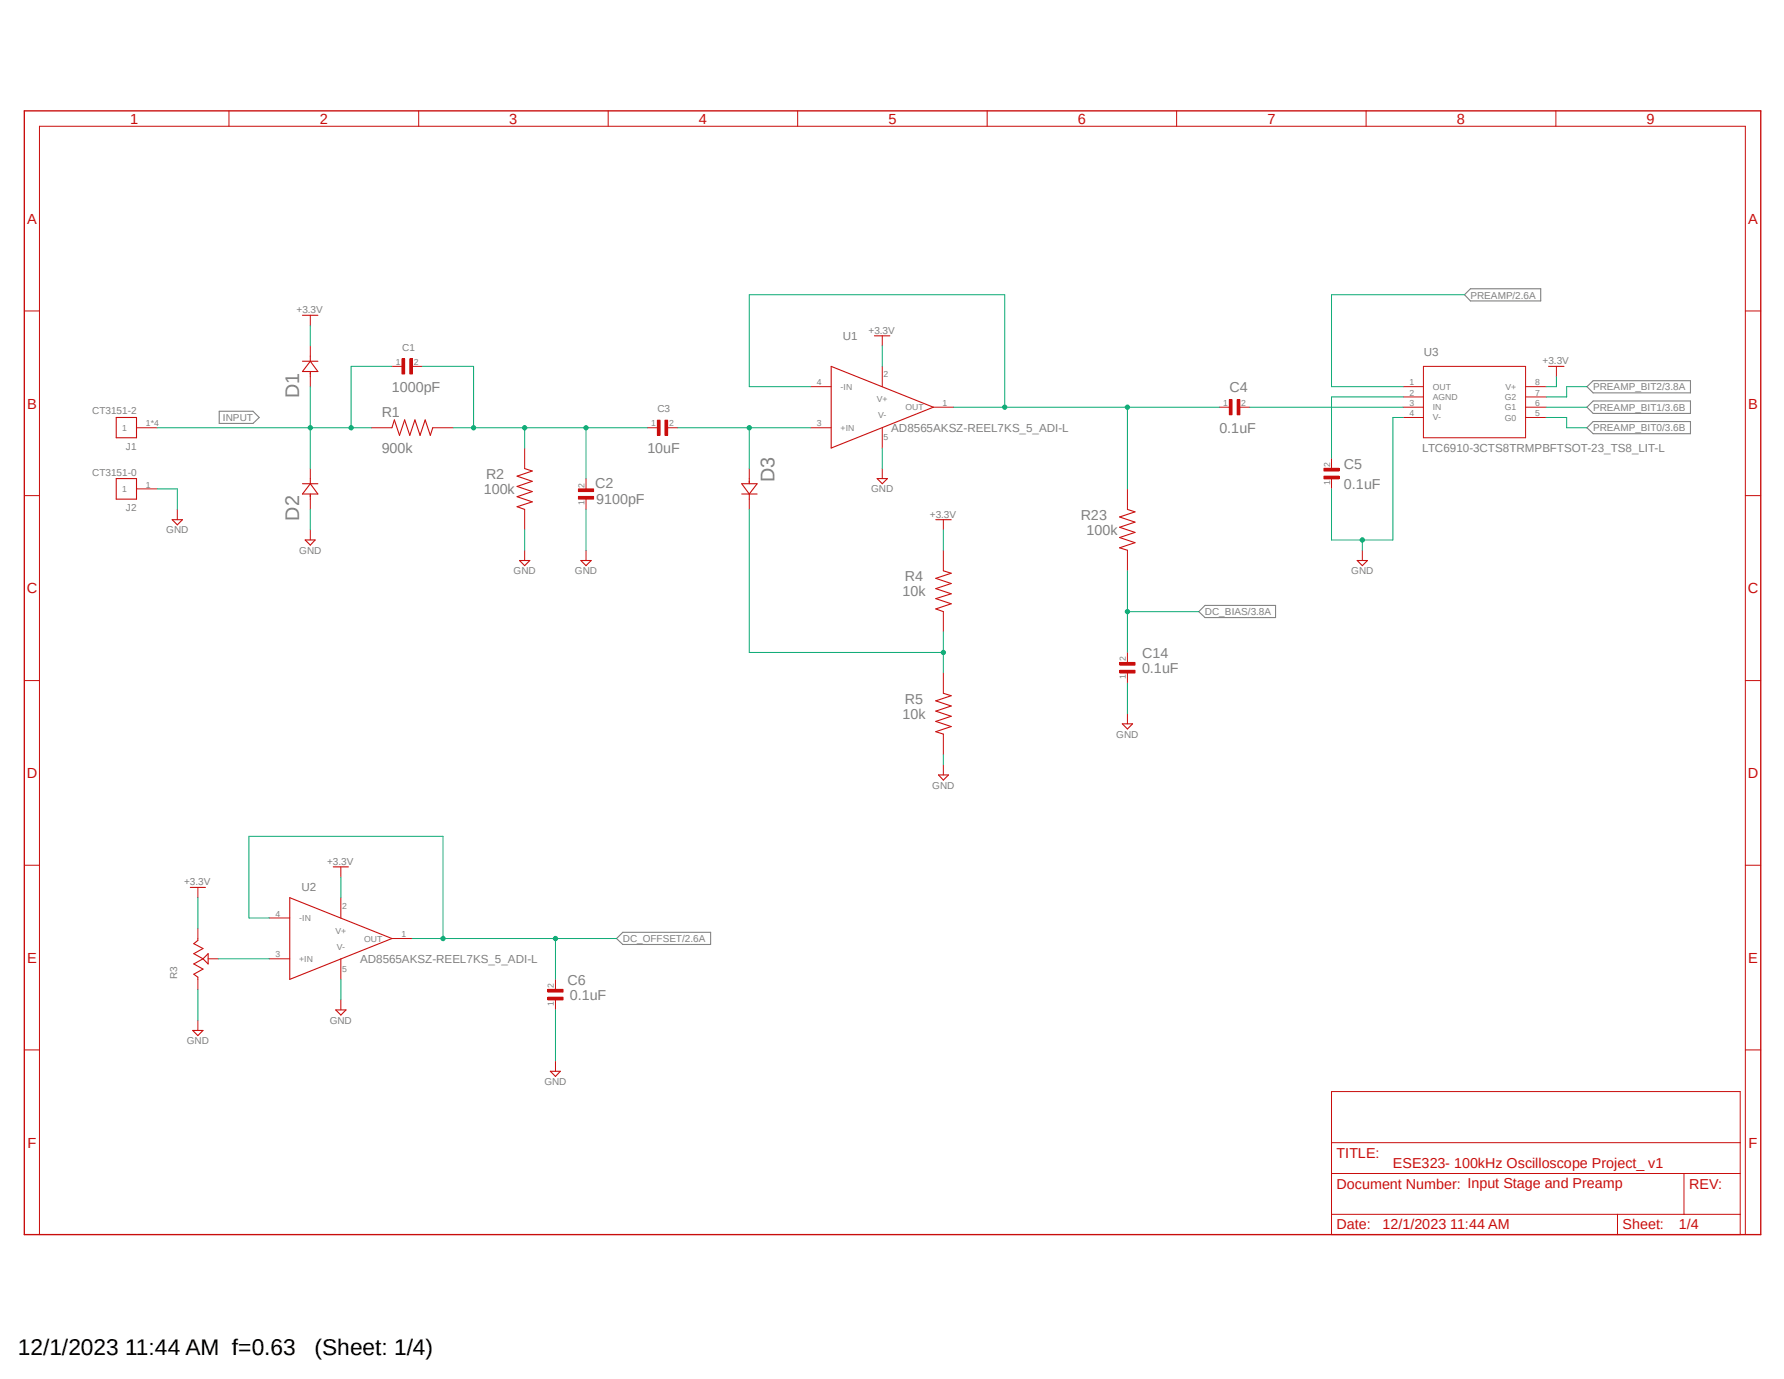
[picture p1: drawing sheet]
<svg xmlns="http://www.w3.org/2000/svg" width="279mm" height="216mm" viewBox="0 0 279 216" stroke-linecap="round" stroke-linejoin="round" font-family="sans-serif">
<path d="M3.4 17.1l272.6 176.6M276 17.1l-272.6 176.6" fill="none" stroke="#fff" stroke-width=".16"/>
<path d="M229.4 46.1l.9-.9h11v1.9h-11zM34.3 64.4h5.3l1 1-1 .9h-5.3zM248.5 60.5l1-.9h15.3v1.9h-15.3zM248.5 67l1-1h15.3v1.9h-15.3zM249.5 62.8h15.3v1.9h-15.3l-1-.9zM187.7 95.8l1-1h11.1v1.9h-11.1zM96.6 146.9l.9-.9h13.8v1.9h-13.8z" fill="none" stroke="#808080" stroke-width=".17"/>
<g fill="none" stroke="#c90d0c" stroke-width=".17">
<path d="M47.4 49.4h2.4M47.4 56.6h2.4M48.6 55.8v.8M48.6 58.2v.8M48.6 56.6l1.2 1.6h-2.4zM130.2 57.4l16 6.4-16 6.3zM136.9 52.6h2.5M242.5 57.4h2.4M18.2 74.9h3.2v3.2h-3.2zM18.2 65.4h3.2v3.1h-3.2zM47.4 75.7h2.4M48.6 74.9v.8"/>
<path d="M48.6 77.3v.8M48.6 75.7l1.2 1.6h-2.4zM61.4 67l.4-1.3 .8 2.5 .8-2.5 .8 2.5 .8-2.5 .8 2.5 .8-2.5 .8 2.5 .4-1.2M82.2 73.4l1.2 .3-2.4 .8 2.4 .9-2.4 .8 2.4 .8-2.4 .8 2.4 .8-2.4 .7 1.2 .5M116.2 77.3h2.4M116.2 75.7h2.4l-1.3 1.6zM117.3 74.9v.8M117.3 77.3v.8M137.4 74.9h1.6l-.8 .8zM176.6 79.8l1.2 .3-2.5 .8 2.5 .8-2.5 .8 2.5 .9-2.5 .8 2.5 .8-2.5 .8 1.3 .3M27 81.4h1.6l-.8 .8zM47.8 84.5h1.6l-.8 .8z"/>
<path d="M81.4 87.8h1.6l-.8 .8zM91 87.8h1.6l-.8 .8zM146.6 81.4h2.4M147.7 89.4l1.3 .3-2.4 .9 2.4 .8-2.4 .8 2.4 .8-2.4 .7 2.4 .8-2.4 .8 1.1 .5M212.6 87.8h1.6l-.8 .8zM147.7 108.5l1.3 .4-2.4 .8 2.4 .8-2.4 .8 2.4 .8-2.4 .8 2.4 .8-2.4 .9 1.1 .3M175.8 113.3h1.6l-.8 .8zM29.8 138.9h2.4M52.2 135.7h2.4M147 121.3h1.5l-.8 .8zM31 147.2l-.6 .5 1.4 .8-1.4 .8 1.4 .8M31.8 150.1l-1.4 .8 1.4 .8-1.4 .8 .6 .5"/>
<path d="M31.8 150.1l.8-.8v1.6zM45.4 140.5l16 6.4-16 6.4zM52.6 158.1h1.6l-.8 .8zM30.2 161.3h1.6l-.8 .8zM86.2 167.7h1.6l-.8 .8z"/>
</g>
<g fill="none" stroke="#c90d0c" stroke-width=".16">
<path d="M35.9 17.4v2.4M65.6 17.4v2.4M95.2 17.4v2.4M124.9 17.4v2.4M154.6 17.4v2.4M184.3 17.4v2.4M214 17.4v2.4M243.7 17.4v2.4M3.8 48.7h2.4M48.6 49.4v1.6M48.6 54.1v1.7M48.6 59v1.5"/>
<path d="M61.4 57.4h1.6M62.9 56.2h.5v2.3h-.5zM64.2 56.2h.4v2.3h-.4zM64.6 57.4h1.6M138.2 52.6v1.5M138.2 57.4v3.1M222.9 57.4h16v11.1h-16zM243.8 57.4v1.6M273.3 48.7h2.5M3.8 77.6h2.4M21.4 67h3.2M21.4 76.5h3.2"/>
<path d="M27.8 79.8v1.6M48.6 73.4v1.5M48.6 78.1v1.7M58.2 67h3.2M67.8 67h3.2M82.2 70.1v3.3M82.2 79.8v3.1M90.6 77.7h2.4v.4h-2.4zM90.6 76.5h2.4v.5h-2.4zM91.8 74.9v1.6M91.8 78.1v1.7M101.4 67h1.6"/>
<path d="M103 65.8h.4v2.4h-.4zM104.1 65.8h.5v2.4h-.5zM104.6 67h1.6M117.3 73.4v1.5M117.3 78.1v1.7M127 67h3.2M127 60.5h3.2M138.2 67v3.1M138.2 73.4v1.5M146.2 63.8h3.2M176.6 76.5v3.3M191 63.8h1.6"/>
<path d="M192.5 62.6h.5v2.3h-.5zM193.8 62.6h.4v2.3h-.4zM194.1 63.8h1.6M207.3 74.5h2.4v.5h-2.4zM207.3 73.3h2.4v.4h-2.4zM208.5 71.8v1.6M208.5 74.9v1.6M219.8 63.8h3.1M219.8 60.5h3.1M219.8 62.1h3.1M219.8 65.4h3.1M238.9 63.8h3.2"/>
<path d="M238.9 60.5h3.2M238.9 62.1h3.2M238.9 65.4h3.2M273.3 77.6h2.5M48.6 82.9v1.6M82.2 86.1v1.7M91.8 86.1v1.7M147.7 81.4v1.5M147.7 86.1v3.3M147.7 95.8v3.1M176.6 86.1v3.3M213.4 86.1v1.7"/>
<path d="M3.8 106.6h2.4M147.7 105.3v3.2M147.7 114.9v3.3M147.7 119.7v1.6M175.4 104.9h2.4v.5h-2.4zM175.4 103.7h2.4v.4h-2.4zM176.6 102.2v1.6M176.6 105.3v1.6M176.6 111.7v1.6M273.3 106.6h2.5M3.8 135.5h2.4M31 138.9v1.6"/>
<path d="M53.4 135.7v1.6M273.3 135.5h2.5M31 145.3v1.9M31 153v1.9M31 159.7v1.6M32.6 150.1h1.6M42.2 150.1h3.2M42.2 143.7h3.2M53.4 140.5v3.2M53.4 150.1v3.2M53.4 156.5v1.6M61.4 146.9h3.2"/>
<path d="M85.8 156.1h2.4v.4h-2.4zM85.8 154.9h2.4v.4h-2.4zM87 153.3v1.6M87 156.5v1.6M3.8 164.4h2.4M87 166.1v1.6M208.5 170.9h64v22.4h-64zM208.5 178.9h64M273.3 164.4h2.5M6.2 193.3v-173.5h267.1v173.5M208.5 183.7h64M208.5 190.1h64"/>
<path d="M253.3 190.1v3.2M263.7 183.7v6.4"/>
</g>
<path d="M3.8 17.4h272v175.9h-272z" fill="none" stroke="#c90d0c" stroke-width=".21"/>
<g fill="none" stroke="#c90d0c" stroke-width=".42">
<path d="M63.2 56.2v2.3M64.4 56.2v2.3M90.6 77.9h2.4M90.6 76.8h2.4M103.2 65.8v2.4M104.4 65.8v2.4M192.7 62.6v2.3M194 62.6v2.3M207.3 74.8h2.4M207.3 73.5h2.4M175.4 105.2h2.4M175.4 103.9h2.4"/>
<path d="M85.8 156.3h2.4M85.8 155.1h2.4"/>
</g>
<path d="M61.4 57.4h-6.4v9.6M24.6 67h33.6M48.6 60.5v12.9" fill="none" stroke="#0dab76" stroke-width=".16"/>
<circle cx="48.6" cy="67" r=".33" fill="#0dab76"/>
<circle cx="48.6" cy="67" r=".33" fill="none" stroke="#0dab76" stroke-width=".16"/>
<circle cx="55" cy="67" r=".33" fill="#0dab76"/>
<g fill="none" stroke="#0dab76" stroke-width=".16">
<path d="M48.6 51v3.1M138.2 54.1v3.3M243.8 59v1.5h-1.7M24.6 76.5h3.2v3.3M48.6 79.8v3.1M91.8 79.8v6.3M138.2 70.1v3.3M219.8 65.4h-1.7v19.1h-9.6v-8M82.2 82.9v3.2M147.7 82.9v3.2M213.4 84.5v1.6M147.7 118.2v1.5"/>
<path d="M53.4 137.3v3.2M31 140.5v4.8M31 154.9v4.8M53.4 153.3v3.2"/>
<circle cx="55" cy="67" r=".33"/>
</g>
<circle cx="213.4" cy="84.5" r=".33" fill="#0dab76"/>
<g fill="none" stroke="#0dab76" stroke-width=".16">
<path d="M106.2 67h20.8M117.3 67v6.4M176.6 106.9v4.8M87 158.1v8"/>
<circle cx="213.4" cy="84.5" r=".33"/>
</g>
<circle cx="117.4" cy="67" r=".33" fill="#0dab76"/>
<g fill="none" stroke="#0dab76" stroke-width=".16">
<path d="M34.2 150.1h8M42.2 143.7h-3.2v-12.8h30.4v16M64.6 146.9h32M87 146.9v6.4"/>
<circle cx="117.4" cy="67" r=".33"/>
</g>
<circle cx="69.4" cy="146.9" r=".33" fill="#0dab76"/>
<circle cx="69.4" cy="146.9" r=".33" fill="none" stroke="#0dab76" stroke-width=".16"/>
<circle cx="87" cy="146.9" r=".33" fill="#0dab76"/>
<g fill="none" stroke="#0dab76" stroke-width=".16">
<path d="M229.4 46.1h-20.9v14.4h11.3M219.8 62.1h-11.3v9.7M242.1 65.4h3.3v1.6h3.1M242.1 63.8h6.4M248.5 60.5h-3.1v1.6h-3.3M147.7 98.9v6.4"/>
<circle cx="87" cy="146.9" r=".33"/>
</g>
<circle cx="147.7" cy="102.2" r=".33" fill="#0dab76"/>
<g fill="none" stroke="#0dab76" stroke-width=".16">
<path d="M117.3 79.8v22.4h30.4M176.6 89.4v12.8"/>
<circle cx="147.7" cy="102.2" r=".33"/>
</g>
<circle cx="176.6" cy="95.8" r=".33" fill="#0dab76"/>
<g fill="none" stroke="#0dab76" stroke-width=".16">
<path d="M71 67h30.4M82.2 67v3.1M195.7 63.8h24.1M176.6 95.8h11.1"/>
<circle cx="176.6" cy="95.8" r=".33"/>
</g>
<circle cx="82.2" cy="67" r=".33" fill="#0dab76"/>
<g fill="none" stroke="#0dab76" stroke-width=".16">
<path d="M91.8 67v7.9"/>
<circle cx="82.2" cy="67" r=".33"/>
</g>
<circle cx="91.8" cy="67" r=".33" fill="#0dab76"/>
<g fill="none" stroke="#0dab76" stroke-width=".16">
<path d="M66.2 57.4h8v9.6"/>
<circle cx="91.8" cy="67" r=".33"/>
</g>
<circle cx="74.2" cy="67" r=".33" fill="#0dab76"/>
<g fill="none" stroke="#0dab76" stroke-width=".16">
<path d="M127 60.5h-9.7v-14.4h40.1v17.7M149.4 63.8h41.6"/>
<circle cx="74.2" cy="67" r=".33"/>
</g>
<circle cx="157.4" cy="63.8" r=".33" fill="#0dab76"/>
<g fill="none" stroke="#0dab76" stroke-width=".16">
<path d="M176.6 63.8v12.7"/>
<circle cx="157.4" cy="63.8" r=".33"/>
</g>
<circle cx="176.6" cy="63.8" r=".33" fill="#0dab76"/>
<circle cx="176.6" cy="63.8" r=".33" fill="none" stroke="#0dab76" stroke-width=".16"/>
<g font-size="3.6">
<text x="2.8" y="212.1">12/1/2023 11:44 AM f=0.63</text>
<text x="49.3" y="212.1">(Sheet: 1/4)</text>
</g>
<g font-size="3.1" fill="#808080">
<text x="46.9" y="62.3" transform="rotate(-90 46.9 62.3)">D1</text>
<text x="121.3" y="75.5" transform="rotate(-90 121.3 75.5)">D3</text>
<text x="46.9" y="81.5" transform="rotate(-90 46.9 81.5)">D2</text>
</g>
<g font-size="2.3" fill="#c90d0c">
<text x="20.4" y="19.4">1</text>
<text x="50.1" y="19.4">2</text>
<text x="79.8" y="19.4">3</text>
<text x="109.4" y="19.4">4</text>
<text x="139.1" y="19.4">5</text>
<text x="168.8" y="19.4">6</text>
<text x="198.5" y="19.4">7</text>
<text x="228.2" y="19.4">8</text>
<text x="257.8" y="19.4">9</text>
<text x="4.2" y="35.1">A</text>
<text x="273.8" y="35.1">A</text>
<text x="4.2" y="64">B</text>
<text x="273.8" y="64">B</text>
<text x="4.2" y="92.9">C</text>
<text x="273.7" y="92.9">C</text>
<text x="4.2" y="121.8">D</text>
<text x="273.7" y="121.8">D</text>
<text x="4.2" y="150.7">E</text>
<text x="273.8" y="150.7">E</text>
<text x="4.3" y="179.7">F</text>
<text x="273.9" y="179.7">F</text>
</g>
<g font-size="2.2" fill="#808080">
<text x="59.8" y="65.4">R1</text>
<text x="61.4" y="61.3">1000pF</text>
<text x="192.6" y="61.3">C4</text>
<text x="59.8" y="71">900k</text>
<text x="101.4" y="71">10uF</text>
<text x="191" y="67.7">0.1uF</text>
<text x="75.8" y="77.3">100k</text>
<text x="76.1" y="75">R2</text>
<text x="93.2" y="76.4">C2</text>
<text x="210.5" y="76.5">0.1uF</text>
<text x="210.5" y="73.4">C5</text>
<text x="93.4" y="79">9100pF</text>
<text x="169.2" y="81.4">R23</text>
<text x="170.2" y="83.7">100k</text>
<text x="141.4" y="93.3">10k</text>
<text x="141.7" y="91">R4</text>
<text x="178.9" y="105.4">0.1uF</text>
<text x="178.9" y="103">C14</text>
<text x="141.4" y="112.5">10k</text>
<text x="141.7" y="110.2">R5</text>
<text x="88.9" y="154.1">C6</text>
<text x="89.2" y="156.5">0.1uF</text>
</g>
<g font-size="2.2" fill="#c90d0c">
<text x="209.3" y="181.3">TITLE:</text>
<text x="218.1" y="182.9">ESE323- 100kHz Oscilloscope Project_ v1</text>
<text x="209.3" y="186.1">Document Number: Input Stage and Preamp</text>
<text x="264.5" y="186.1">REV:</text>
<text x="209.3" y="192.5">Date:</text>
<text x="216.5" y="192.5">12/1/2023 11:44 AM</text>
<text x="254.1" y="192.5">Sheet:</text>
<text x="262.9" y="192.5">1/4</text>
</g>
<g font-size="1.8" fill="#808080">
<text x="132" y="53.2">U1</text>
<text x="223" y="55.8">U3</text>
<text x="139.6" y="67.6">AD8565AKSZ-REEL7KS_5_ADI-L</text>
<text x="222.8" y="70.8">LTC6910-3CTS8TRMPBFTSOT-23_TS8_LIT-L</text>
<text x="47.2" y="139.6">U2</text>
<text x="56.4" y="150.8">AD8565AKSZ-REEL7KS_5_ADI-L</text>
</g>
<g font-size="1.6" fill="#808080">
<text x="230.3" y="46.7">PREAMP/2.6A</text>
<text x="46.4" y="49">+3.3V</text>
<text x="136" y="52.2">+3.3V</text>
<text x="63" y="54.9">C1</text>
<text x="241.6" y="57">+3.3V</text>
<text x="14.4" y="64.9">CT3151-2</text>
<text x="34.9" y="65.9">INPUT</text>
<text x="103" y="64.6">C3</text>
<text x="249.5" y="61.1">PREAMP_BIT2/3.8A</text>
<text x="249.5" y="64.3">PREAMP_BIT1/3.6B</text>
<text x="19.7" y="70.4">J1</text>
<text x="249.5" y="67.5">PREAMP_BIT0/3.6B</text>
<text x="14.4" y="74.5">CT3151-0</text>
<text x="136.4" y="77.1">GND</text>
<text x="19.7" y="80.1">J2</text>
<text x="26" y="83.5">GND</text>
<text x="145.6" y="81">+3.3V</text>
<text x="46.9" y="86.7">GND</text>
<text x="80.4" y="89.9">GND</text>
<text x="90" y="89.9">GND</text>
<text x="211.6" y="89.9">GND</text>
<text x="188.7" y="96.3">DC_BIAS/3.8A</text>
<text x="174.8" y="115.5">GND</text>
<text x="146" y="123.5">GND</text>
<text x="51.2" y="135.4">+3.3V</text>
<text x="28.8" y="138.6">+3.3V</text>
<text x="97.5" y="147.5">DC_OFFSET/2.6A</text>
<text x="27.8" y="153.3" transform="rotate(-90 27.8 153.3)">R3</text>
<text x="51.6" y="160.3">GND</text>
<text x="29.3" y="163.5">GND</text>
<text x="85.3" y="169.9">GND</text>
</g>
<g font-size="1.4" fill="#808080">
<text x="62" y="57.2">1</text>
<text x="64.8" y="57.2">2</text>
<text x="138.3" y="59.1">2</text>
<text x="127.9" y="60.3">4</text>
<text x="131.7" y="61">-IN</text>
<text x="137.3" y="63">V+</text>
<text x="137.5" y="65.5">V-</text>
<text x="141.8" y="64.3">OUT</text>
<text x="147.6" y="63.5">1</text>
<text x="191.6" y="63.5">1</text>
<text x="194.4" y="63.5">2</text>
<text x="220.7" y="60.3">1</text>
<text x="220.7" y="61.9">2</text>
<text x="220.7" y="63.5">3</text>
<text x="220.7" y="65.2">4</text>
<text x="224.4" y="61">OUT</text>
<text x="224.4" y="62.7">AGND</text>
<text x="224.4" y="64.2">IN</text>
<text x="224.4" y="65.8">V-</text>
<text x="235.7" y="65.9">G0</text>
<text x="235.7" y="64.3">G1</text>
<text x="235.7" y="62.7">G2</text>
<text x="235.8" y="61">V+</text>
<text x="240.4" y="65.2">5</text>
<text x="240.4" y="63.5">6</text>
<text x="240.4" y="61.9">7</text>
<text x="240.4" y="60.3">8</text>
<text x="19.1" y="67.4">1</text>
<text x="22.9" y="66.7">1*4</text>
<text x="102" y="66.7">1</text>
<text x="104.8" y="66.7">2</text>
<text x="127.9" y="66.7">3</text>
<text x="131.7" y="67.4">+IN</text>
<text x="138.3" y="69">5</text>
<text x="19.1" y="77">1</text>
<text x="22.9" y="76.3">1</text>
<text x="91.6" y="76.3" transform="rotate(-90 91.6 76.3)">2</text>
<text x="208.3" y="75.9" transform="rotate(-90 208.3 75.9)">1</text>
<text x="208.3" y="73.1" transform="rotate(-90 208.3 73.1)">2</text>
<text x="91.6" y="79.1" transform="rotate(-90 91.6 79.1)">1</text>
<text x="176.3" y="106.3" transform="rotate(-90 176.3 106.3)">1</text>
<text x="176.3" y="103.5" transform="rotate(-90 176.3 103.5)">2</text>
<text x="43.1" y="143.5">4</text>
<text x="53.6" y="142.2">2</text>
<text x="43.1" y="149.9">3</text>
<text x="46.9" y="144.2">-IN</text>
<text x="52.5" y="146.2">V+</text>
<text x="52.7" y="148.7">V-</text>
<text x="57" y="147.4">OUT</text>
<text x="62.9" y="146.7">1</text>
<text x="46.9" y="150.6">+IN</text>
<text x="53.6" y="152.1">5</text>
<text x="86.7" y="154.7" transform="rotate(-90 86.7 154.7)">2</text>
<text x="86.7" y="157.5" transform="rotate(-90 86.7 157.5)">1</text>
</g>
</svg>
